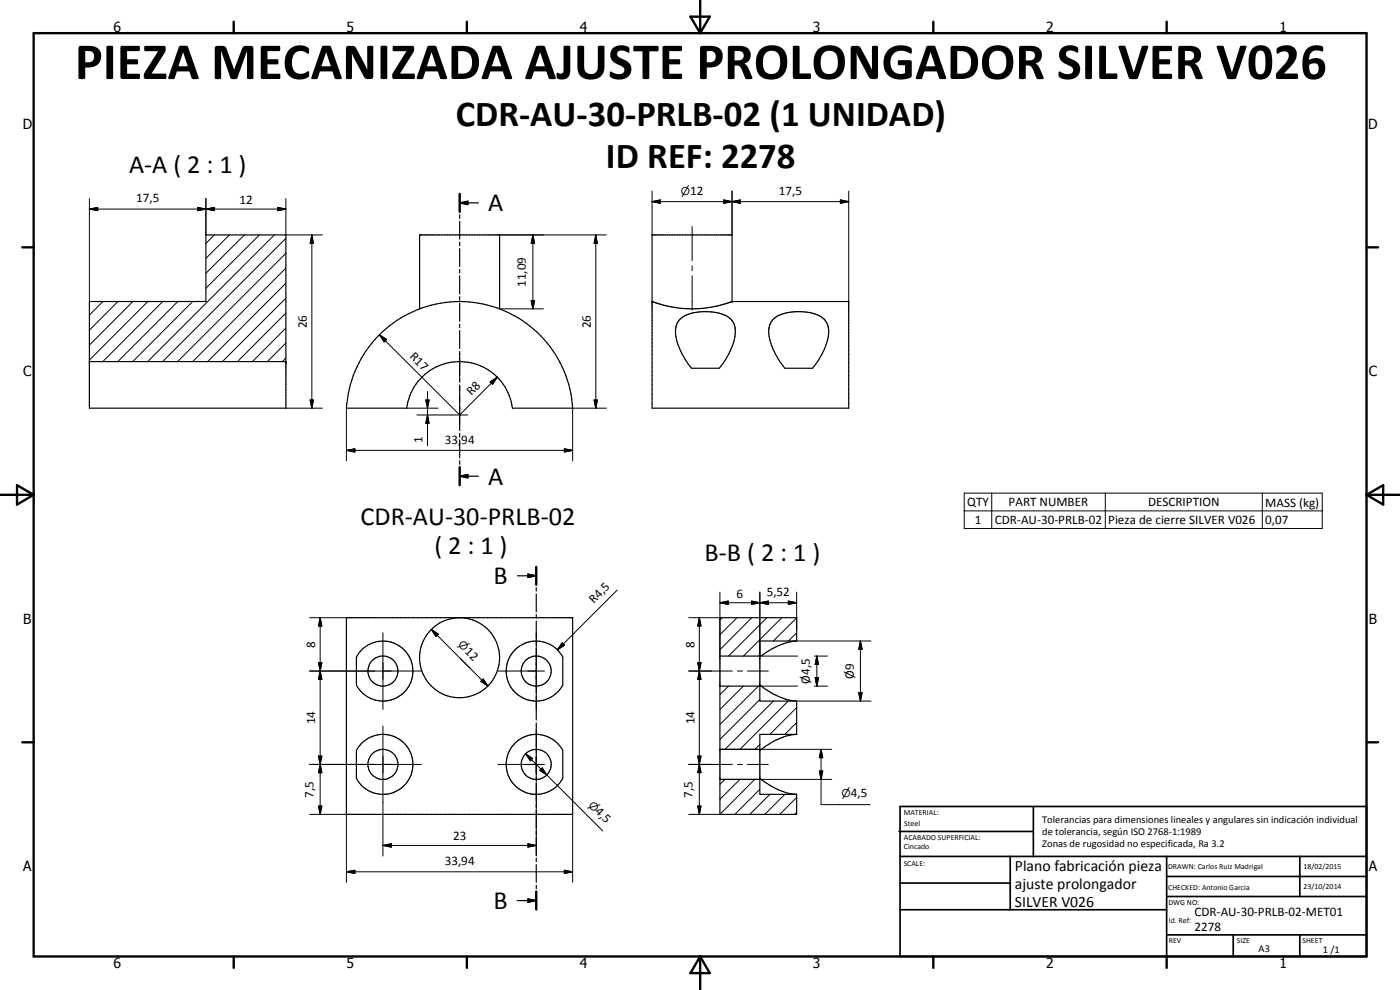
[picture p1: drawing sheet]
<svg xmlns="http://www.w3.org/2000/svg" width="420mm" height="297mm" viewBox="0 0 420 297" stroke-linecap="round" stroke-linejoin="round" font-family="sans-serif">
<g fill="#000">
<circle cx="125.9" cy="70.5" r=".18"/>
<circle cx="219.7" cy="90.5" r=".18"/>
<circle cx="26.8" cy="108.5" r=".18"/>
<circle cx="85.8" cy="108.5" r=".18"/>
</g>
<g fill="none" stroke="#000" stroke-width=".35">
<path d="M138 58.2v5.3M138 60.9l2.4-.5v1zM138 64.4v1.1M138 66.4v5.4M138 72.6v1.1M138 74.6v5.4M138 60.9h5.6M195.7 70.5h24v20h35v32h-59zM26.8 90.5h35v-20h24v52h-59zM125.9 92.7v-22.2h24v22.2M138 80.9v1M138 82.8v5.4"/>
<path d="M138 89v1.1M138 91v5.4M138 97.2v1.1M138 99.2v5.4M195.7 90.5l3.1 1a33.5 33.5 0 0 0 19.2-.4l1.7-.6M204.1 95.8a9.2 9.2 0 0 1 5.3-2.2 14.1 14.1 0 0 1 8.9 1.4 5.3 5.3 0 0 1 2.2 6 22.2 22.2 0 0 1-4.7 9.5h-8.3a19.5 19.5 0 0 1-4.8-11.7l.1-.6a4.2 4.2 0 0 1 1.3-2.4zM219.7 90.5h.1M231.8 96a9.9 9.9 0 0 1 7-2.5h1.8a9.3 9.3 0 0 1 7.3 3 7.9 7.9 0 0 1-.2 7.4 25.5 25.5 0 0 1-3.8 6.6h-8.4a20.8 20.8 0 0 1-4.8-10.8l.3-2.1zM26.8 108.5h59M113.6 100.8a34 34 0 0 1 36.2-8.2 34 34 0 0 1 22.1 29.9h-18.1a16 16 0 0 0-15.9-14 16 16 0 0 0-15.8 14h-18.1a34.5 34.5 0 0 1 9.6-21.7zM138 105.5v1M138 107.4v5.4"/>
<path d="M138 113.7v1M138 115.6v5.3M138 121.8v1.1M138 123.8v5.4M138 130v1.1M138 132v5.4M138 138.3v1M138 142.9l2.4-.5v1zM138 140.2v5.4M138 142.9h5.6M155.3 172.8h5.6M158.4 172.3l2.5 .5-2.5 .5z"/>
<path d="M160.9 170.1v5.3M160.9 176.3v1M160.9 178.2v5.4M104 185.3h67.9v59h-67.9zM108.8 194.7a9 9 0 0 1 14.4 3 9 9 0 0 1-7.6 12.6 9 9 0 0 1-8.6-4.8v-8.3zM137.7 185.3a12 12 0 0 0-10.3 17.8 12 12 0 0 0 20.5 1 12 12 0 0 0-8.5-18.7l-.8-.1M154.5 195.1a9 9 0 0 1 14.4 2.1v8.3a9 9 0 0 1-13.2 3.1 9 9 0 0 1-1.2-13.5zM160.9 184.4v1.1M160.9 186.4v5.3M160.9 192.5v1.1M160.9 194.5v5.3M216.1 196.8h11.9"/>
<path d="M239.1 192.3v-7h-23v59h23v-6M239.1 192.3h-11.1v18.1h11.1M239.1 192.3a20.1 20.1 0 0 0-11.1 4.9M160.9 200.7v1M160.9 202.6v5.3M160.9 208.8v1M160.9 210.7v5.3M160.9 216.9v1M160.9 218.8v5.4M216.1 205.9h11.9M228 205.5a20.1 20.1 0 0 0 11.1 4.9M239.1 210.4v9.9"/>
<path d="M108.8 222.8a9 9 0 0 1 14.4 2.9 9 9 0 0 1-7.6 12.6 8.8 8.8 0 0 1-8.6-4.8v-8.3zM154.5 223.1l.3-.3a9 9 0 0 1 14.1 2.4v8.3a9 9 0 0 1-13.3 3.1 9 9 0 0 1-1.1-13.5zM160.9 225v1.1M160.9 226.9v5.4M160.9 233.1v1.1M160.9 235.1v5.3M216.1 233.8h11.9M216.1 224.8h11.9M228 233.5a19.6 19.6 0 0 0 11.1 4.8M239.1 220.3h-11.1v18h11.1M239.1 220.3a19.5 19.5 0 0 0-11.1 4.9M160.9 241.3v1"/>
<path d="M160.9 243.2v5.3M160.9 249.3v1.1M160.9 251.3v5.3M160.9 257.5v1M160.9 259.4v5.3M155.3 270.2h5.6M158.4 269.7l2.5 .5-2.5 .5zM160.9 265.6v1.1M160.9 267.5v5.4"/>
<circle cx="114.9" cy="201.3" r="4.5"/>
<circle cx="160.9" cy="201.3" r="4.5"/>
<circle cx="114.9" cy="229.3" r="4.5"/>
<circle cx="160.9" cy="229.4" r="4.5"/>
</g>
<g fill="none" stroke="#000" stroke-width=".71">
<path d="M10.1 9.9h400v277.1h-400zM70.1 6.5v3.4M140.1 6.5v3.4M207.2 5h5.8l-2.9 4.9zM210.1 0v9.9M280.1 6.5v3.4M350.1 6.5v3.4M138 58.2v5.3M6.7 74.2h3.4M410.1 74.2h3.5M.1 148.5h10M5.1 145.6l5 2.9-5 2.9z"/>
<path d="M138 140.2v5.4M410.1 148.5h10M410.1 148.5l5-2.9v5.8zM160.9 170.1v5.3M6.7 222.7h3.4M410.1 222.7h3.5M160.9 267.5v5.4M70.1 287v3.4M140.1 287v3.4M210.1 287v10M210.1 287l2.9 5h-5.8zM280.1 287v3.4"/>
<path d="M350.1 287v3.4"/>
</g>
<g fill="none" stroke="#000" stroke-width=".51">
<path d="M269.8 249.5h40.3M270.1 242h140v45h-140zM270.1 257h140M303.2 257v16M310.1 242v15M350.1 257v30M390.1 257v12M270.1 265h33.1M270.1 273h80M350.1 269h60M350.1 263h60M350.1 280.5h60"/>
<path d="M370.1 280.5v6.5M390.1 280.5v6.5"/>
</g>
<g fill="#000">
<path d="M195.7 60.5l2.5-.5v1zM219.7 60.5l2.5-.5v1zM26.8 62.7l2.5-.5v1zM59.3 62.2l2.5 .5-2.5 .5zM61.8 62.7l2.5-.5v1zM83.3 62.2l2.5 .5-2.5 .5zM93.6 70.5l.5 2.5h-1zM138 60.9l2.4-.5v1zM159.9 70.5l.5 2.5h-1zM178.8 70.5l.5 2.5h-1zM217.2 60l2.5 .5-2.5 .5zM252.2 60l2.5 .5-2.5 .5z"/>
<path d="M159.4 90.2h1l-.5 2.5zM113.9 100.5l2.1 1.4-.7 .7zM147.1 114.6l2.2-1.4-1.5 2.1zM93.1 120h1l-.5 2.5zM104 135.1l2.5-.4v.9zM127.8 120h1l-.5 2.5zM128.3 124.5l.5 2.5h-1zM169.4 134.7l2.5 .4-2.5 .5zM178.3 120h1l-.5 2.5zM138 142.9l2.4-.5v1zM158.4 172.3l2.5 .5-2.5 .5zM95.6 198.8h1l-.5 2.5z"/>
<path d="M96.1 185.3l.5 2.5h-1zM129.4 188.8l2.2 1.5-.8 .7zM168.7 192.9l.7 .7-2.1 1.4zM209.4 198.8h1l-.5 2.5zM209.9 185.3l.5 2.5h-1zM216.1 180.8l2.5-.5v1.1zM225.6 180.3l2.4 .5-2.4 .6zM228 180.8l2.6-.5v1.1zM236.6 180.3l2.5 .5-2.5 .6zM245.1 196.8l.5 2.5h-1zM258.2 192.3l.5 2.6h-1zM96.1 201.3l.5 2.5h-1z"/>
<path d="M145 203.7l1.4 2.1-2.1-1.4zM209.9 201.3l.5 2.5h-1zM244.6 203.3h1l-.5 2.6zM257.7 207.9h1l-.5 2.5zM95.6 226.9h1l-.5 2.5zM96.1 229.4l.5 2.5h-1zM157.8 226.2l2 1.4-.6 .7zM162.7 230.4l1.4 2.1-2.1-1.4zM209.4 226.9h1l-.5 2.5zM209.9 229.4l.5 2.4h-1zM245.9 231.4h1l-.5 2.4zM246.4 224.8l.5 2.5h-1z"/>
<path d="M95.6 241.9h1l-.5 2.4zM114.9 253.7l2.5-.5v1zM158.4 253.2l2.5 .5-2.5 .5zM209.4 241.9h1l-.5 2.4zM104 261.6l2.5-.5v1zM158.4 269.7l2.5 .5-2.5 .5zM169.4 261.1l2.5 .5-2.5 .5z"/>
</g>
<g fill="none" stroke="#000" stroke-width=".3">
<path d="M26.8 59.6v30.9M61.8 59.6v10.9M85.8 59.6v10.9h11M195.7 57.3v13.2M217.2 60l2.5 .5-2.5 .5zM217.2 60l5 1v-1l-5 1zM219.7 57.3v13.2M252.2 60l2.5 .5-2.5 .5zM254.7 57.3v33.2M26.8 62.7l2.5-.5v1zM26.8 62.7h59M59.3 62.2l2.5 .5-2.5 .5z"/>
<path d="M61.8 62.7l2.5-.5v1zM64.3 70.5l-2.5 2.5M68.9 70.5l-7.1 7M73.4 70.5l-11.6 11.5M77.8 70.5l-16 16M82.3 70.5l-38 38M83.3 62.2l2.5 .5-2.5 .5zM85.8 76l-32.5 32.5M85.8 71.5l-37 37M93.6 70.5l.5 2.5h-1zM93.6 70.5v52M149.9 70.5h32.1"/>
<path d="M159.9 70.5l.5 2.5h-1zM159.9 70.5v22.2M178.8 70.5l.5 2.5h-1zM178.8 70.5v52M195.7 60.5l2.5-.5v1zM195.7 60.5h59M207.7 68v10.2M207.7 79.8v1.4M219.7 60.5l2.5-.5v1zM30.9 90.5l-4.1 4M35.4 90.5l-8.6 8.6M39.9 90.5l-13.1 13"/>
<path d="M44.4 90.5l-17.6 17.5M48.8 90.5l-18 18M53.4 90.5l-18.1 18M57.8 90.5l-18 18M85.8 98.4l-10 10.1M85.8 93.9l-14.5 14.6M85.8 89.5l-19.1 19M85.8 85l-23.5 23.5M85.8 80.4l-28 28.1M149.9 92.7h13.2M159.4 90.2h1l-.5 2.5zM207.7 82.7v10.3"/>
<path d="M85.8 107.4l-1.1 1.1M85.8 102.9l-5.5 5.6M113.9 100.5l2.1 1.4-.7 .7zM113.9 100.5l24.1 24M128.3 117.5v16.2M138 106v8.2M138 115.7v1.5M138 118.7v8.3M147.1 114.6l2.2-1.4-1.5 2.1zM149.3 113.2l-11.3 11.3M85.8 122.5h11M93.1 120h1l-.5 2.5z"/>
<path d="M104 135.1l2.5-.4v.9zM104 122.5v15.8M104 135.1h67.9M122.1 122.5h9.4M125.1 124.5h15.3M127.8 120h1l-.5 2.5zM128.3 124.5l.5 2.5h-1zM138 124.5h.1M169.4 134.7l2.5 .4-2.5 .5zM178.3 120h1l-.5 2.5zM182 122.5h-10.1v15.8M289.4 148h107.4v10.6h-107.4z"/>
<path d="M289.4 153.3h107.4M297.6 148v10.6M331.7 148v10.6M378.8 148v10.6M185.2 177.1l-17.9 17.9M216.1 177.7v19.1M228 177.7v19.1h11.4M239.1 177.7v11.1M92.9 185.3h11.1M95.6 198.8h1l-.5 2.5zM95.6 198.8h1l-1 5h1zM96.1 185.3l.5 2.5h-1z"/>
<path d="M96.1 185.3v59M114.9 189.9v23M129.4 188.8l2.2 1.5-.8 .7zM129.4 188.8l17 17M138.2 197.6l2.9 2.9M160.9 189.9v23M168.7 192.9l.7 .7-2.1 1.4zM206.7 185.3h9.4M209.4 198.8h1l-.5 2.5zM209.9 185.3l.5 2.5h-1zM209.9 185.3v59M216.1 180.8l2.5-.5v1.1z"/>
<path d="M216.1 180.8h23M216.7 185.3l-.6 .7M221.2 185.3l-5.1 5.2M225.6 180.3l2.4 .5-2.4 .6zM225.6 185.3l-9.5 9.6M228 180.8l2.6-.5v1.1zM228 196.4l-.4 .4M230.2 185.3l-11.6 11.5M234.6 185.3l-11.5 11.5M236.6 180.3l2.5 .5-2.5 .6zM239.1 189.9l-2.5 2.4M239.1 185.4l-7 6.9"/>
<path d="M239.1 192.3h22.3M244.4 196.8h3.9M245.1 196.8l.5 2.5h-1zM245.1 196.8v9.1M258.2 192.3l.5 2.6h-1zM258.2 192.3v18.1M92.9 201.3h33.5M96.1 201.3l.5 2.5h-1zM114.9 217.8v39M145 203.7l1.4 2.1-2.1-1.4zM149.4 201.3h14M160.9 217.8v39"/>
<path d="M206.7 201.3h13.1M209.9 201.3l.5 2.5h-1zM218.6 205.9l-2.5 2.5M221.3 201.3h1.5M223.1 205.9l-7 7M224.3 201.3h6.3M227.6 205.9l-11.5 11.5M228 209.9l-11.9 12M228 205.9h11.4M232.1 210.4l-14.5 14.4M236.5 210.4l-14.4 14.4M239.1 216.8l-3.6 3.5"/>
<path d="M239.1 212.3l-8.1 8M239.1 210.4h22.3M244.4 205.9h3.9M244.6 203.3h1l-.5 2.6zM257.7 207.9h1l-.5 2.5zM92.9 229.4h33.5M95.6 226.9h1l-.5 2.5zM95.6 226.9l1 5h-1l1-5zM96.1 229.4l.5 2.5h-1zM149.4 229.4h14M157.8 226.2l2 1.4-.6 .7zM157.8 226.2l23.1 23.1"/>
<path d="M162.7 230.4l1.4 2.1-2.1-1.4zM206.7 229.4h13.1M209.4 226.9h1l-.5 2.5zM209.9 229.4l.5 2.4h-1zM216.1 224.8h33.5M216.1 233.8h33.5M217.6 233.8l-1.5 1.5M221.3 229.4h1.5M222.1 233.8l-6 6M224.3 229.4h6.3M226.5 233.8l-10.4 10.5h-9.4M228 236.8l-7.5 7.5"/>
<path d="M228 223.4l-1.4 1.4M231 238.3l-6 6M235.5 238.3l-6 6M239.1 239.3l-5.1 5M245.9 231.4h1l-.5 2.4zM246.4 224.8l.5 2.5h-1zM246.4 224.8v16.6h14.7M92.9 244.3h11.1v20.5M95.6 241.9h1l-.5 2.4zM114.9 253.7l2.5-.5v1zM114.9 253.7h46M158.4 253.2l2.5 .5-2.5 .5z"/>
<path d="M171.9 244.3v20.5M209.4 241.9h1l-.5 2.4zM239.1 243.8l-.6 .5M104 261.6l2.5-.5v1zM104 261.6h67.9M169.4 261.1l2.5 .5-2.5 .5z"/>
</g>
<text font-size="15.8" x="22.5" y="23.7">PIEZA MECANIZADA AJUSTE PROLONGADOR SILVER V026</text>
<g font-size="11">
<text x="136.8" y="37.8">CDR-AU-30-PRLB-02 (1 UNIDAD)</text>
<text x="181.9" y="50.4">ID REF: 2278</text>
</g>
<g font-size="7.9">
<text x="38.7" y="52">A-A ( 2 : 1 )</text>
<text x="146.5" y="63.4">A</text>
<text x="146.5" y="145.4">A</text>
<text x="108.2" y="157.4">CDR-AU-30-PRLB-02</text>
<text x="130.4" y="166.4">( 2 : 1 )</text>
<text x="211.4" y="168.4">B-B ( 2 : 1 )</text>
<text x="148.2" y="175.3">B</text>
<text x="148.2" y="272.7">B</text>
</g>
<g font-size="4.7">
<text x="304.6" y="261.2">Plano fabricación pieza</text>
<text x="304.6" y="266.6">ajuste prolongador</text>
<text x="304.6" y="272">SILVER V026</text>
</g>
<g font-size="4.2">
<text x="34" y="9.6">6</text>
<text x="104" y="9.6">5</text>
<text x="174" y="9.6">4</text>
<text x="244" y="9.6">3</text>
<text x="314" y="9.6">2</text>
<text x="384" y="9.6">1</text>
<text x="6.8" y="38.7">D</text>
<text x="410.6" y="38.7">D</text>
<text x="7" y="112.9">C</text>
<text x="410.8" y="112.9">C</text>
<text x="7" y="187.1">B</text>
<text x="410.8" y="187.1">B</text>
<text x="7" y="261.4">A</text>
<text x="410.8" y="261.4">A</text>
<text x="34" y="290.4">6</text>
<text x="104" y="290.4">5</text>
<text x="174" y="290.4">4</text>
<text x="244" y="290.4">3</text>
<text x="314" y="290.4">2</text>
<text x="384" y="290.4">1</text>
</g>
<g font-size="3.9">
<text x="207.1" y="58.4">12</text>
<text x="233.7" y="58.5">17,5</text>
<text x="40.9" y="60.7">17,5</text>
<text x="71.9" y="61.2">12</text>
<text x="157.8" y="86.1" transform="rotate(-90 157.8 86.1)">11,09</text>
<text x="92.1" y="98.5" transform="rotate(-90 92.1 98.5)">26</text>
<text x="177.3" y="98.5" transform="rotate(-90 177.3 98.5)">26</text>
<text x="122.8" y="107.1" transform="rotate(45 122.8 107.1)">R17</text>
<text x="141.5" y="118.8" transform="rotate(-45 141.5 118.8)">R8</text>
<text x="126.8" y="133" transform="rotate(-90 126.8 133)">1</text>
<text x="133.5" y="133.1">33,94</text>
<text x="290.3" y="151.9">QTY</text>
<text x="302.7" y="151.9">PART NUMBER</text>
<text x="344.5" y="151.9">DESCRIPTION</text>
<text x="379.7" y="152">MASS (kg)</text>
<text x="292.5" y="157.2">1</text>
<text x="298.6" y="157.2">CDR-AU-30-PRLB-02</text>
<text x="332.6" y="157.3">Pieza de cierre SILVER V026</text>
<text x="379.7" y="157.2">0,07</text>
<text x="221.1" y="179.3">6</text>
<text x="230.1" y="178.8">5,52</text>
<text x="178.2" y="181.2" transform="rotate(-45 178.2 181.2)">R4,5</text>
<text x="94.6" y="194.4" transform="rotate(-90 94.6 194.4)">8</text>
<text x="139.3" y="195.7" transform="rotate(45 139.3 195.7)">12</text>
<text x="208.4" y="194.4" transform="rotate(-90 208.4 194.4)">8</text>
<text x="256.3" y="203.7" transform="rotate(-90 256.3 203.7)">Ø9</text>
<text x="243.1" y="205.1" transform="rotate(-90 243.1 205.1)">Ø4,5</text>
<text x="94.6" y="217.3" transform="rotate(-90 94.6 217.3)">14</text>
<text x="208.4" y="217.3" transform="rotate(-90 208.4 217.3)">14</text>
<text x="94.1" y="239.4" transform="rotate(-90 94.1 239.4)">7,5</text>
<text x="207.8" y="239.4" transform="rotate(-90 207.8 239.4)">7,5</text>
<text x="255.4" y="239.3">4,5</text>
<text x="178.4" y="243.8" transform="rotate(45 178.4 243.8)">4,5</text>
<text x="136" y="252.1">23</text>
<text x="133.5" y="259.5">33,94</text>
<text x="358.5" y="275">CDR-AU-30-PRLB-02-MET01</text>
<text x="358.5" y="279.4">2278</text>
</g>
<g font-size="3.3">
<text x="204.3" y="58.4">n</text>
<text x="137.3" y="193.7" transform="rotate(45 137.3 193.7)">n</text>
<text x="252.6" y="239.3">n</text>
<text x="176.4" y="241.8" transform="rotate(45 176.4 241.8)">n</text>
</g>
<g font-size="3.1">
<text x="312.7" y="246.8">Tolerancias para dimensiones lineales y angulares sin indicación individual</text>
<text x="312.7" y="250.4">de tolerancia, según ISO 2768-1:1989</text>
<text x="312.7" y="254">Zonas de rugosidad no especificada, Ra 3.2</text>
<text x="377.7" y="285.6">A3</text>
<text x="397" y="285.9">1 /1</text>
</g>
<g font-size="2.4">
<text x="271.2" y="244.4">MATERIAL:</text>
<text x="271.3" y="252">ACABADO SUPERFICIAL:</text>
<text x="271.4" y="247.9">Steel</text>
<text x="271.3" y="254.6">Cincado</text>
<text x="271.2" y="259.7">SCALE:</text>
<text x="350.6" y="260.8">DRAWN: Carlos Ruiz Madrigal</text>
<text x="391.2" y="260.6">18/02/2015</text>
<text x="350.6" y="267">CHECKED: Antonio Garcia</text>
<text x="391.2" y="266.7">23/10/2014</text>
<text x="350.6" y="271.4">DWG NO:</text>
<text x="350.8" y="276.9">Id. Ref:</text>
<text x="350.8" y="282.8">REV</text>
<text x="371.2" y="282.9">SIZE</text>
<text x="390.9" y="282.9">SHEET</text>
</g>
</svg>
